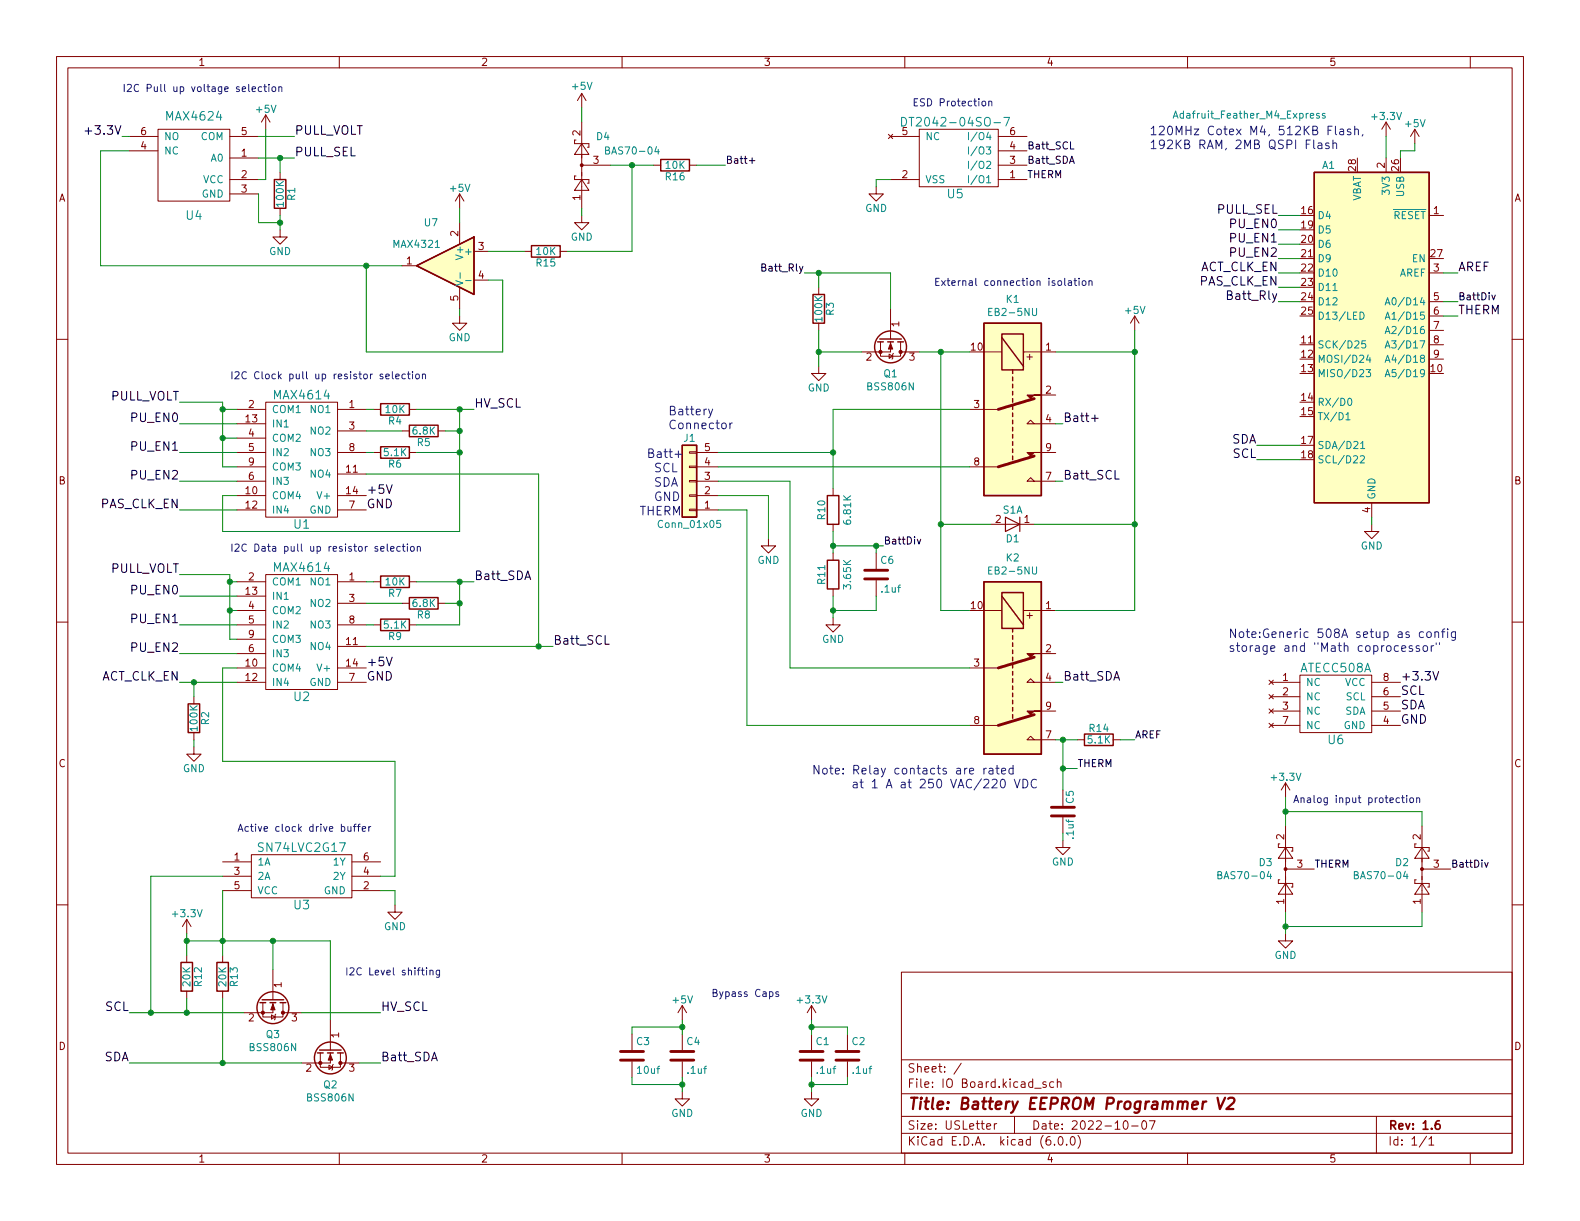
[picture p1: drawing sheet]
<svg xmlns="http://www.w3.org/2000/svg" width="279mm" height="216mm" viewBox="0 0 279 216" stroke-linecap="round" stroke-linejoin="round" font-family="sans-serif">
<g fill="none" stroke="#840000" stroke-width=".18">
<path d="M10 10h259.4v195.9h-259.4zM12 12h255.4v191.9h-255.4zM60 10v2M102.9 16.5v2.6M102.9 16.5l-.8 1.3M102.9 16.5l.7 1.3M110 10v2M160 10v2M210 10v2M260 10v2M22.9 26.7h5M22.9 24.1h5"/>
<path d="M27.9 22.9h12.7v12.7h-12.7zM40.6 31.8h5.1M40.6 24.1h5.1M40.6 27.9h5.1M40.6 34.3h5.1M47 20.3l-.8 1.3M47 20.3v2.6M47 20.3l.8 1.3M49.5 30.5v1.3M49.5 36.8v1.3M81.3 34.3v2.5M81.3 39.4v3.8"/>
<path d="M81.3 34.3l-.8 1.3M81.3 34.3l.7 1.3M101.9 31.1h-.3v.7h2.5v.6h-.2M101.9 24.8h-.3v.6h2.5v.6h-.2M102.9 38.1v1.3h1.2l-1.2 1.2-1.3-1.2h1.3M102.9 31.8l1.2 1.9h-2.5zM102.9 25.4l1.2 1.9h-2.5zM102.9 21.6v15.2M102.9 29.2h5M115.6 29.2h1.2M121.9 29.2h1.3M154.9 33v1.3h1.3l-1.3 1.3-1.2-1.3h1.2"/>
<path d="M157.1 23.7l.8 .8M157.5 31.8h5.1M157.5 24.1h5.1M157.9 23.7l-.8 .8M162.6 22.9h13.9v10.1h-13.9zM176.5 31.8h5.1M176.5 29.2h5.1M176.5 26.7h5.1M176.5 24.1h5.1M245.1 21.6l-.8 1.3M245.1 21.6v2.5M245.1 27.9v2.6"/>
<path d="M245.1 21.6l.8 1.3M250.2 22.9v2.5M250.2 22.9l-.8 1.2M250.2 22.9l.8 1.2M252.7 38.1h2.6M10 60h2M49.5 40.6v1.3h1.3l-1.3 1.3-1.2-1.3h1.2M71.1 47h2.6M81.3 55.9v1.3h1.2l-1.2 1.2-1.3-1.2h1.3M81.3 50.8v3.8M83.8 44.5h2.6M83.8 49.5h2.6"/>
<path d="M92.7 44.5h1.3M99.1 44.5h1.2M144.8 50.8v1.3M144.8 57.2v1.2M157.5 54.6v5.3M200.7 55.9l-.8 1.3M200.7 55.9v2.5M200.7 55.9l.7 1.3M229.9 45.7h2.5M252.7 48.3h2.6M252.7 53.3h2.6M252.7 55.9h2.6"/>
<path d="M252.7 58.4h2.6M267.4 60h2M41.9 72.4h5.1M41.9 74.9h5.1M41.9 77.5h5.1M47 71.1h12.7v20.3h-12.7zM59.7 72.4h5.1M59.7 76.2h5.1M66 72.4h1.3M71.1 76.2h1.3M72.4 72.4h1.3M77.5 76.2h1.2"/>
<path d="M121.9 79.9h1.3v.2h-1.3zM144.8 64.8v1.2h1.2l-1.2 1.3-1.3-1.3h1.3M155.7 60.5v2.5h3.6v-.8M157.2 62.6l.7 .4-.7 .4zM157.5 60.5v1.7h-5.1M158 62.5l-.1 .1v.8l-.2 .1M159.3 60.5v1.7M159.3 62.2h3.3M171.4 72.4h5.1M174 62.2h3.2M181 62.2h5.7M182.9 74.9l-.7-.6-.6 .6h5.1"/>
<path d="M184.1 69.9h2.6M229.9 61h2.5M252.7 61h2.6M252.7 63.5h2.6M41.9 90.2h5.1M41.9 87.6h5.1M41.9 85.1h5.1M41.9 82.6h5.1M41.9 80h5.1M59.7 90.2h5.1M59.7 87.6h5.1M59.7 80h5.1"/>
<path d="M59.7 83.8h5.1M66 80h1.3M72.4 80h1.3M121.9 82.4h1.3v.3h-1.3zM121.9 85h1.3v.2h-1.3zM121.9 87.5h1.3v.3h-1.3zM121.9 90h1.3v.3h-1.3zM123.2 90.2h3.8M123.2 87.6h3.8M123.2 85.1h3.8M123.2 82.6h3.8M123.2 80h3.8"/>
<path d="M135.9 95.3v1.2h1.3l-1.3 1.3-1.3-1.3h1.3M147.3 86.4v1.2M147.3 92.7v1.3M147.3 97.8v1.3M154.9 97.8v2.8M171.4 82.6h5.1M175.3 92.7h7.6M182.9 85.1l-.7-.6-.6 .6h5.1M184.1 80h2.6M242.6 92.7v1.3h1.2l-1.2 1.3-1.3-1.3h1.3M242.6 88.9v2.5M10 110h2"/>
<path d="M41.9 110.5h5.1M41.9 102.9h5.1M41.9 118.1h5.1M41.9 105.4h5.1M41.9 108h5.1M41.9 115.6h5.1M41.9 113h5.1M47 101.6h12.7v20.3h-12.7zM59.7 110.5h5.1M59.7 106.7h5.1M59.7 102.9h5.1M59.7 118.1h5.1"/>
<path d="M59.7 114.3h5.1M66 110.5h1.3M66 102.9h1.3M71.1 106.7h1.3M72.4 110.5h1.3M72.4 102.9h1.3M77.5 106.7h1.2M147.3 109.2v1.3h1.3l-1.3 1.3-1.3-1.3h1.3M147.3 104.1v1.3M154.9 102.6v2.8M171.4 118.1h5.1M174 108h3.2"/>
<path d="M181 108h5.7M184.1 115.6h2.6M229.9 119.4h12.7v10.1h-12.7zM267.4 110h2M34.3 132.1v1.3h1.3l-1.3 1.2-1.3-1.2h1.3M34.3 123.2v1.3M34.3 129.5v1.3M41.9 120.7h5.1M59.7 120.7h5.1M171.4 128.3h5.1M182.9 120.7l-.7-.7-.6 .7h5.1M182.9 130.8l-.7-.6-.6 .6h5.1"/>
<path d="M184.1 125.7h2.6M190.5 130.8h1.3M196.8 130.8h1.3M224.4 120.3l.8 .7M224.4 122.8l.8 .8M224.4 125.3l.8 .8M224.4 127.9l.8 .8M224.8 120.7h5.1M224.8 128.3h5.1M224.8 125.7h5.1M224.8 123.2h5.1M225.2 120.3l-.8 .7"/>
<path d="M225.2 122.8l-.8 .8M225.2 125.3l-.8 .8M225.2 127.9l-.8 .8M227.3 138.4v2.6M227.3 138.4l-.7 1.3M227.3 138.4l.8 1.3M242.6 120.7h5M242.6 128.3h5M242.6 125.7h5M242.6 123.2h5M10 160h2M39.4 152.4h5"/>
<path d="M39.4 157.5h5M39.4 154.9h5M44.4 151.1h17.8v7.7h-17.8zM62.2 152.4h5.1M62.2 157.5h5.1M62.2 154.9h5.1M188 148.6v1.3h1.2l-1.2 1.2-1.3-1.2h1.3M188 144.5v2.8M226.3 155.6h-.2v.6h2.5v.6h-.3M226.3 149.2h-.2v.7h2.5v.6h-.3M227.3 156.2l1.3 1.9h-2.5zM227.3 149.9l1.3 1.9h-2.5z"/>
<path d="M227.3 146.1v15.2M227.3 153.7h5.1M250.4 155.6h-.2v.6h2.5v.6h-.2M250.4 149.2h-.2v.7h2.5v.6h-.2M251.5 156.2l1.2 1.9h-2.5zM251.5 149.9l1.2 1.9h-2.5zM251.5 153.7h5M251.5 146.1v15.2M267.4 160h2M33 162.6v2.5M33 168.9v1.3M33 175.3v1.2"/>
<path d="M33 162.6l-.7 1.2M33 162.6l.8 1.2M39.4 168.9v1.3M39.4 175.3v1.2M46.5 177.3v2.5h3.5v-.7M48 179.5l.6 .3-.6 .4zM48.3 171.5v5.3M48.3 177.3v1.8h-5.1M48.8 179.3l-.2 .2v.7l-.1 .1M50 177.3v1.8M50 179.1h3.3M69.8 160v1.3h1.3l-1.3 1.3-1.2-1.3h1.2"/>
<path d="M120.6 177.8v2.5M120.6 177.8l-.7 1.3M120.6 177.8l.8 1.3M143.5 177.8v2.5M143.5 177.8l-.8 1.3M143.5 177.8l.8 1.3M159.4 171.9h108v32h-108zM227.3 165.1v1.3h1.3l-1.3 1.2-1.2-1.2h1.2M56.6 186.2v2.5h3.6v-.7M58.2 188.3l.6 .4-.6 .4zM58.4 180.3v5.4M58.4 186.2v1.8h-5.1"/>
<path d="M58.9 188.2l-.1 .1v.8l-.1 .1M60.2 186.2v1.8M60.2 188h3.3M111.8 182.9v2.8M111.8 187.7v2.8M120.6 193v1.3h1.3l-1.3 1.3-1.2-1.3h1.2M120.6 182.9v2.8M120.6 187.7v2.8M143.5 193v1.3h1.3l-1.3 1.3-1.3-1.3h1.3M143.5 182.9v2.8M143.5 187.7v2.8M149.9 182.9v2.8"/>
<path d="M149.9 187.7v2.8M159.4 197.4h108M159.4 193.4h108M159.4 187.4h108M170 188l-1.3 1.9M174.5 199.2l.7-.2-.1-.3h-.4l-.2 .2v.7h.6M175.8 198.7v1M176.3 198.7h-.3l-.2 .3M179.4 197.4v3M183 192.4h1.1M185 191.4l-.4-.1-.2 .2 .1 .2 .5 .2v.3h-.6M186.3 191.4l-.4-.1-.3 .3v.4l.2 .2h.5"/>
<path d="M187 191.4l.2-.1 .3 .1 .1 .9M187 190.8v1.5M198.8 198.2h.2a.81 .81 0 0 1 .6 .6 .81 .81 0 0 1-.3 .8l-.2 .1a.81 .81 0 0 1-.6-.6 .81 .81 0 0 1 .3-.9zM200.1 199.1h1.2M202.1 198.2h.2a.81 .81 0 0 1 .5 .6 .81 .81 0 0 1-.3 .8l-.1 .1a.81 .81 0 0 1-.6-.6 .81 .81 0 0 1 .3-.9zM203.3 198.2h1l-.7 1.5M243.4 197.4v6.5M60 203.9v2M110 203.9v2M159.4 200.4h108M160 203.9v2M186.5 202.3v.2"/>
<path d="M187.3 201h.2a.81 .81 0 0 1 .6 .6 .81 .81 0 0 1-.3 .8l-.2 .1a.81 .81 0 0 1-.6-.6 .81 .81 0 0 1 .3-.9zM188.6 202.3v.2M189.5 201h.1a.81 .81 0 0 1 .6 .6 .81 .81 0 0 1-.3 .8l-.1 .1a.81 .81 0 0 1-.6-.6 .81 .81 0 0 1 .3-.9zM190.6 200.8a1.72 1.72 0 0 1 0 2.2M210 203.9v2M252.3 200.9l-1.3 1.9M252.7 201.4l.4-.4v1.5M252.7 202.5h.8M260 203.9v2"/>
</g>
<path d="M254.5 198.2a.59 .59 0 0 0-.7 .6v.6l.2 .2 .4 .1 .2-.2 .1-.5-.2-.2-.4-.1-.3 .3" fill="none" stroke="#840000" stroke-width=".3"/>
<path d="M213.3 194.8l-.4 .1-.2 .3M215.3 194.1l.4 2 .9-2M217.2 194.3l.3-.2h.5a.45 .45 0 0 1 .3 .6l-.2 .3-1.2 1.1h1.2" fill="none" stroke="#840000" stroke-width=".4"/>
<g fill="none" stroke="#840000" stroke-width=".25">
<path d="M48.5 31.8h2v5h-2zM116.8 28.2h5.1v2h-5.1zM232.4 30.5h20.3v58.4h-20.3zM73.7 47l10.1-5.1v10.2zM94 43.4h5.1v2.1h-5.1zM143.8 52.1h2v5.1h-2zM155.6 59.9h3.8M174 57.2h10.1v30.4h-10.1zM177.2 59.1h3.8v6.3h-3.8zM177.2 59.7l3.8 5.1M67.3 71.4h5.1v2h-5.1zM67.3 79h5.1v2h-5.1z"/>
<path d="M72.4 75.2h5.1v2h-5.1zM120.6 78.7h2.6v12.7h-2.6zM155.2 60.5h1M157 60.5h1M158.7 60.5h1.1M179.1 65.4v.6M179.1 66.7v.6M179.1 67.9v.7M179.1 69.2v.7M179.1 70.5v.6M179.1 71.8v.6M179.1 73v.7"/>
<path d="M179.1 74.3v.6M179.1 75.6v.6M179.1 76.8v.7M179.1 78.1v.6M179.1 79.4v.6M146.3 87.6h2v5.1h-2zM146.3 99.1h2v5h-2zM179.1 80.6v.7M67.3 109.5h5.1v2h-5.1zM67.3 101.9h5.1v2h-5.1zM72.4 105.7h5.1v2h-5.1zM174 102.9h10.1v30.5h-10.1z"/>
<path d="M177.2 104.8h3.8v6.3h-3.8zM177.2 105.4l3.8 5.1M179.1 111.1v.7M179.1 112.4v.6M179.1 113.7v.6M179.1 114.9v.7M179.1 116.2v.6M179.1 117.5v.6M179.1 118.7v.7M33.3 124.5h2v5h-2zM179.1 120v.7M179.1 121.3v.6"/>
<path d="M179.1 122.6v.6M179.1 123.8v.7M179.1 125.1v.6M179.1 126.4v.6M191.8 129.8h5v2h-5zM32 170.2h2v5.1h-2zM38.4 170.2h2v5.1h-2zM46 177.3h1M46.4 176.8h3.8M47.8 177.3h1M49.5 177.3h1M56.1 186.2h1"/>
<path d="M56.5 185.7h3.8M57.9 186.2h1M59.7 186.2h1"/>
<circle cx="157.5" cy="61.3" r="2.82"/>
<circle cx="48.3" cy="178.2" r="2.82"/>
<circle cx="58.4" cy="187.1" r="2.82"/>
</g>
<g fill="#840000" stroke="#840000" stroke-width=".18">
<path d="M48.3 177.5l.3 1.1h-.7z"/>
<path d="M58.4 186.4l.4 1.1h-.8z"/>
<path d="M181.6 115.6h2.5h-1.2l-.7 .6z"/>
<path d="M181.6 125.7h2.5h-1.2l-.7 .7z"/>
<path d="M157.5 60.7l.4 1h-.8z"/>
<path d="M181.6 69.9h2.5h-1.2l-.7 .6z"/>
<path d="M181.6 80h2.5h-1.2l-.7 .6z"/>
<circle cx="46.5" cy="179.1" r=".28"/>
<circle cx="50" cy="179.1" r=".28"/>
<circle cx="102.9" cy="29.2" r=".25"/>
<circle cx="56.6" cy="188" r=".28"/>
<circle cx="60.2" cy="188" r=".28"/>
<circle cx="155.7" cy="62.2" r=".28"/>
<circle cx="159.3" cy="62.2" r=".28"/>
<circle cx="227.3" cy="153.7" r=".25"/>
<circle cx="251.5" cy="153.7" r=".25"/>
</g>
<g fill="#ffffc2" stroke="#ffffc2" stroke-width=".18">
<path d="M120.6 78.7h2.6v12.7h-2.6z"/>
<path d="M73.7 47l10.1-5.1v10.2z"/>
<path d="M174 102.9h10.1v30.5h-10.1z"/>
<path d="M232.4 30.5h20.3v58.4h-20.3z"/>
<path d="M174 57.2h10.1v30.4h-10.1z"/>
</g>
<g fill="none" stroke="#008484" stroke-width=".18">
<path d="M107.1 26.6l.5-.1 .1-.2v-.2l-.6-.1v1.2h.5l.1-.1 .1-.3-.3-.2M116.1 25.9l-.3 .9h.8M116.4 26.4v.8M159.4 20.8a.77 .77 0 0 1 .9 .7 .77 .77 0 0 1-.9 .8zM171.3 23.4v1.3M171.3 26v1.2M171.3 28.5v1.3M171.3 31.1v1.2M172.8 31l-1.1 1.6M172.8 28.5l-1.1 1.6M172.8 25.9l-1.1 1.6M172.8 23.4l-1.1 1.6"/>
<path d="M173.2 28.7l.2-.2a.43 .43 0 0 1 .6 .4v.5a.42 .42 0 0 1-.4 .4 .42 .42 0 0 1-.5-.4zM173.2 26.2l.2-.2a.43 .43 0 0 1 .6 .4v.4a.42 .42 0 0 1-.4 .5 .42 .42 0 0 1-.5-.5zM174.4 26h.8l-.4 .5 .3 .1v.5l-.1 .1-.6-.1M174.5 28.6l.5-.1 .2 .4-.8 .9h.8M177.5 20.8h1l-.6 1.5M207.5 20.9l.4-1.3 .4 1.3M207.6 20.5h.6M233.3 20.1l-.3-.1-.2 .2 .1 .2 .4 .1v.3h-.5M234.3 20.1l-.3-.1-.2 .2 .1 .2 .4 .1v.3h-.5M80.6 49.6l1.3 .5-1.3 .4M81.4 48.2v1M82.3 49.6h1"/>
<path d="M182.6 54.5v1.1l.2 .2 .4-.1 .1-.1v-1.1M235.7 51.4h.7M240.5 55.2a.64 .64 0 0 1 .7 .6 .64 .64 0 0 1-.7 .7zM244.9 53.9l.5-1.3 .4 1.3M244.9 56.5l.5-1.3 .4 1.3M244.9 59l.5-1.3 .4 1.3M245.1 53.6h.6M245.1 56.1h.6M245.1 58.6h.6M238 73.3l.4-.3v1.2M238 74.2h.7M238.4 70.5l.2-.1a.68 .68 0 0 1 .5 .7 .68 .68 0 0 1-.5 .6l-.2-.1-.1-.4z"/>
<path d="M240.6 78.4l.4-.4v1.3M240.6 79.3h.7M241.5 60.3h-.6l-.1 .6 .2-.2 .4 .1 .1 .2v.4l-.2 .1-.5-.1M241.6 65.3h.8l-.5 .5 .4 .1v.6l-.2 .1-.5-.1M241.9 62.7l-.3 1h.8M242.2 63.2v.9M244.9 66.6l.5-1.3 .4 1.3M244.9 61.5l.5-1.2 .4 1.2M244.9 64.1l.5-1.3 .4 1.3M245.1 66.3h.6M245.1 61.2h.6M245.1 63.7h.6"/>
<path d="M127.4 92h-.6l-.1 .6 .2-.1 .4 .1 .2 .1-.1 .5-.2 .1-.5-.1M240.6 80.7l.4-.1 .3 .3-.8 1h.8M182.6 100.2v1.1l.2 .2h.4l.1-.2v-1.1M215.4 154.7h.5l.1-.2v-.3l-.6-.1v1.3h.4l.2-.1 .1-.3-.3-.3M224.4 154.1l-.3 .9h.8M224.7 154.5v.9M239.5 154.7h.5l.2-.2-.1-.3-.6-.1v1.3h.5l.2-.1v-.3l-.3-.3M248.5 154.1l-.3 .9h.8M248.8 154.5v.9"/>
</g>
<g fill="none" stroke="#840000" stroke-width=".51">
<path d="M182.9 70.5l-6.4 1.9M182.9 80.6l-6.4 2M152.9 102.4h4.1M152.9 100.8h4.1M182.9 116.2l-6.4 1.9M182.9 126.4l-6.4 1.9M185.9 144.3h4.1M185.9 142.7h4.1M109.7 187.5h4.1M109.7 185.9h4.1M118.6 187.5h4.1M118.6 185.9h4.1"/>
<path d="M141.5 187.5h4M141.5 185.9h4M147.8 187.5h4.1M147.8 185.9h4.1"/>
</g>
<path d="M177.8 91.4l2.5 1.3-2.5 1.3zM180.3 91.4v2.6" fill="none" stroke="#840000" stroke-width=".2"/>
<g fill="none" stroke="#000" stroke-width=".18">
<path d="M15.1 23.2h1.1M132.5 28.4h1M133 27.9v1M189.3 25.1v1.2h.6M263.8 52.2l.3 .8 .3-.8M193 74h1.2M68.3 85.7l.5 1.5 .5-1.5M162.2 95.4l.3 .8 .3-.8M197.2 83.2v1.5h.7M68.3 116.2l.5 1.5 .5-1.5M107 112.4v1.5h.7M253.4 118.7l.5 1.6 .5-1.6"/>
<path d="M262.5 152.5l.3 .8 .3-.8"/>
</g>
<g fill="none" stroke="#0000c2" stroke-width=".18">
<path d="M44.6 15.8l.6-.2-.1-.2-.3-.1-.2 .2v.6h.5M46.3 15.4l-.4-.1-.2 .3 .1 .5h.5M46.6 15.3h.5M46.8 14.9v1.1l.3 .2M47.6 14.9v.1M47.6 15.3v.9M48.2 15.5l.1-.2 .4 .2 .1 .4-.2 .2-.3 .1-.1-.1zM49.3 15.5l.2-.2 .3 .1v.8M49.3 15.3v.9M173.8 17.9h.3l.2 .2v.4l-.2 .2h-.3l-.2-.2zM174.9 18l.1-.1h.3l.1 .8M174.9 17.9v.8"/>
<path d="M232.3 24.8v1.3l.2 .2M233.1 25.3h.6l.1 1M233.8 25.6l-.6 .1a.3 .3 0 0 0-.2 .3 .3 .3 0 0 0 .2 .3l.6-.1M234.8 23h.6M235 25.3h-.4l-.2 .2 .1 .2 .5 .1v.4h-.6M235.6 22.3h-.8v1.5M235.7 25.4l.2-.1h.4l.1 1M235.7 24.8v1.5M236.2 22.3v1.3l.2 .2M236.9 22.9h.6l.1 .9M237.6 23.2l-.5 .1a.3 .3 0 0 0-.2 .2 .3 .3 0 0 0 .2 .3h.5M238.8 22.9l-.3-.1-.2 .2v.3l.5 .1v.4h-.5"/>
<path d="M239.6 23l.2-.2 .3 .1 .1 .9M239.6 22.3v1.5M241 23.8l-.1 .2M188.3 49.2v1.1l.2 .2M188.9 49.7h.5l.1 .8M189.5 49.9l-.4 .1-.2 .2 .2 .3 .4-.1M189.9 49.6h.5M190.1 49.2v1.1l.3 .2M190.8 49.2v.1M190.8 49.6v.9M191.5 49.7l.3-.1 .2 .3v.3l-.2 .3-.3-.1-.1-.2zM192.6 49.8l.2-.2 .3 .1v.8"/>
<path d="M192.6 49.6v.9M68.2 66.6l.6-.2v-.2l-.4-.1-.2 .2 .1 .6h.5M69.4 65.7v1.1l.2 .2M70 66.6l.6-.2-.1-.2-.3-.1-.2 .2v.6h.5M71.7 66.2l-.4-.1-.2 .3 .1 .5h.5M72 66.1h.5M72.2 65.7v1.1l.3 .2M73 65.7v.1M73 66.1v.9M73.6 66.3l.1-.2 .4 .2 .1 .4-.2 .2-.3 .1-.1-.1zM74.7 66.3l.2-.2 .3 .1v.8M74.7 66.1v.9"/>
<path d="M125.3 72.3l.4 1.1M126 72.3l-.5 1.4-.2 .2M129.1 74.8v1M129.5 74.8l-.3 .1-.1 .2M67.3 97l.6-.1v-.2l-.4-.1-.2 .2 .1 .6h.5M68.5 96.2v1.1l.2 .2M69.1 97l.6-.1-.1-.2-.3-.1-.2 .2v.6h.5M70.8 96.7l-.4-.1-.2 .3 .1 .5h.5M71.1 96.6h.5M71.3 96.2v1.1l.3 .2M72 96.2v.1M72 96.6v.9"/>
<path d="M72.7 96.7l.3-.1 .3 .3v.3l-.3 .3-.3-.1-.1-.2zM73.8 96.7l.2-.1 .3 .1v.8M73.8 96.6v.9M119.4 80.3h1.1M247.9 114.7l.7-.2-.1-.3h-.4l-.2 .2v.7h.6M249.8 114.2h-.4l-.2 .2 .1 .2 .5 .1v.4h-.6M251 114.2h-.4l-.2 .2 .1 .2 .5 .1v.4h-.6M251.7 111.8l-.4-.1-.3 .3v.4l.1 .3h.6M251.7 114.3l.2-.1 .5 .1v.6l-.1 .2-.4 .1-.2-.2zM252.4 111.9l.2-.2 .4 .2 .1 .5-.1 .3h-.4l-.2-.1zM253.1 114.2v1M253.5 114.2h-.3l-.1 .3"/>
<path d="M253.7 111.9l.3-.2 .3 .1 .1 .9M253.7 111.7v1M254 113.7v.3M254.5 113.7v.3M254.9 111.7h.6M255.5 111.2l-.4 .2v1.3M256 111.2v.2M256 111.7v1M257.4 111.7v1.2l-.3 .3h-.4M257.4 111.8l-.5-.1-.2 .3v.4l.1 .3h.6M174 137.9l.6-.1 .2 .1 .1 .3-1 1.1h1M174 135.8v1.1"/>
<path d="M174.4 135.8l-.3 .1-.1 .2M174.9 135.9h.6l.1 1M175.4 137.9l.6-.1 .2 .1 .1 .3-.9 1.1h.9M175.6 136.2l-.5 .1a.3 .3 0 0 0-.2 .3 .3 .3 0 0 0 .2 .3l.5-.1M176.1 135.8h.6M176.3 135.3v1.3l.4 .3M177 137.9l.3-.1a.83 .83 0 0 1 .6 .6 .83 .83 0 0 1-.4 .8l-.1 .1a.82 .82 0 0 1-.4-1.4zM177.1 136.4l.7-.2v-.3l-.5-.1-.2 .3 .1 .7h.6M179.1 135.9l-.4-.1-.3 .3v.5l.2 .2h.5M179.1 135.3v1.6M179.4 137.8l.5 1.5 .5-1.5M180.9 137.8a.77 .77 0 0 1 .9 .8 .77 .77 0 0 1-.9 .7z"/>
<path d="M183.3 137.9a.61 .61 0 0 0-.8 0 .61 .61 0 0 0-.2 .8 .57 .57 0 0 0 .3 .5 .57 .57 0 0 0 .7 0M61.5 146.2l.1 .7 .3 .1 .2-.1M62.1 146.2v.8M62.5 146.2h.5M63 145.7l-.3 .2v1.1M63.2 146.2h.5M63.7 145.7l-.3 .2v1.1M64.1 146.6l.6-.1-.1-.3h-.4l-.1 .1v.6h.5M65.2 146.2v.8M65.6 146.2l-.4 .2M247.5 141.1h-.4l-.2 .2 .1 .6h.5M247.8 141.1h.5"/>
<path d="M248 140.6v1.1l.3 .2M248.8 140.6v.2M248.8 141.1v.8M249.4 141.2l.1-.1 .4 .1 .1 .5-.2 .2h-.3l-.1-.1zM250.5 141.2l.2-.1h.3l.1 .8M250.5 141.1v.8M75.4 171.1v.2M75.4 171.6v.8M76 171.7l.2-.1h.3l.1 .8M76 171.6v.8M77.7 171.6v1l-.2 .2h-.3M77.7 171.6h-.3l-.3 .2 .1 .5h.5"/>
<path d="M137.7 175.4h-.3l-.2 .1v.2l.5 .1v.3h-.5"/>
</g>
<g fill="none" stroke="#008400" stroke-width=".18">
<path d="M102.9 19.1v2.5M21.6 24.1h1.3M22.9 26.7h-5.1v20.3h53.3M45.7 34.3v5.1h3.8M45.7 27.9h6.4M45.7 24.1h6.4M47 22.9v8.9h-1.3M49.5 27.9v2.6M49.5 38.1v2.5M81.3 36.8v2.6M102.9 36.8v1.3M107.9 29.2h7.7"/>
<path d="M111.8 29.2v15.3h-11.5M123.2 29.2h5.1M157.5 31.8h-2.6v1.2M226.1 38.1h3.8M245.1 24.1v3.8M250.2 25.4v1.3h-2.6v1.2M64.8 47v15.2h24.1v-12.7h-2.5M81.3 54.6v1.3M86.4 44.5h6.3M142.2 48.3h15.3v6.3M144.8 48.3v2.5M144.8 58.4v6.4"/>
<path d="M200.7 58.4v49.6h-14M226.1 48.3h3.8M226.1 45.7h3.8M226.1 40.6h3.8M226.1 43.2h3.8M226.1 53.3h3.8M226.1 50.8h3.8M255.3 48.3h2.5M255.3 53.3h2.5M255.3 55.9h2.5M31.7 71.1h7.7v11.5h2.5M31.7 74.9h10.2"/>
<path d="M39.4 72.4h2.5M39.4 77.5h2.5M64.8 76.2h6.3M64.8 72.4h1.2M73.7 72.4h10.1M78.7 76.2h2.6M81.3 72.4v21.6h-41.9v-6.4h2.5M144.8 62.2h7.6M162.6 62.2h8.8M166.4 62.2v45.8h5M171.4 72.4h-24.1v14M186.7 74.9h1.3"/>
<path d="M186.7 62.2h14M222.2 78.7h7.7M31.7 80h10.2M31.7 90.2h10.2M31.7 85.1h10.2M64.8 80h1.2M64.8 83.8h30.4v30.5M73.7 80h7.6M127 80h20.3M127 85.1h12.7v33h31.7M127 90.2h5.1v38.1h39.3M127 87.6h8.9v7.7"/>
<path d="M127 82.6h44.4M147.3 94v3.8M147.3 96.5h8.9M154.9 96.5v1.3M166.4 92.7h8.9M182.9 92.7h17.8M186.7 85.1h1.3M222.2 81.3h7.7M242.6 91.4v1.3M31.7 110.5h10.2M31.7 101.6h8.9v11.4h1.3M31.7 105.4h10.2"/>
<path d="M31.7 115.6h10.2M40.6 102.9h1.3M40.6 108h1.3M41.9 118.1h-2.5v16.5h30.4v20.3h-2.5M64.8 106.7h6.3M64.8 110.5h1.2M64.8 102.9h1.2M64.8 114.3h33M73.7 102.9h10.1M78.7 106.7h2.6M81.3 102.9v7.6h-7.6M147.3 105.4v3.8"/>
<path d="M154.9 105.4v2.6h-7.6M31.7 120.7h10.2M34.3 120.7v2.5M34.3 130.8v1.3M186.7 120.7h1.3M186.7 130.8h3.8M188 130.8v8.9M188 135.9h2.5M198.1 130.8h2.6M39.4 157.5v11.4M39.4 154.9h-12.7v24.2M67.3 157.5h2.5v2.5"/>
<path d="M227.3 141v5.1M227.3 143.5h24.2v2.6M22.9 179.1h20.3M33 166.4h25.4v13.9M33 165.1v3.8M33 176.5v2.6M39.4 176.5v11.5M48.3 166.4v5.1M53.3 179.1h14M227.3 161.3v3.8M251.5 161.3v2.5h-24.2M22.9 188h30.4"/>
<path d="M63.5 188h3.8M111.8 190.5v1.3h8.8M120.6 181.6h-8.8v1.3M120.6 180.3v2.6M120.6 190.5v2.5M143.5 181.6h6.4v1.3M143.5 180.3v2.6M143.5 190.5v2.5M149.9 190.5v1.3h-6.4"/>
</g>
<g fill="#008400" stroke="#008400" stroke-width=".18">
<circle cx="33" cy="179.1" r=".46"/>
<circle cx="39.4" cy="188" r=".46"/>
<circle cx="48.3" cy="166.4" r=".46"/>
<circle cx="26.7" cy="179.1" r=".46"/>
<circle cx="33" cy="166.4" r=".46"/>
<circle cx="39.4" cy="166.4" r=".46"/>
<circle cx="49.5" cy="27.9" r=".46"/>
<circle cx="39.4" cy="72.4" r=".46"/>
<circle cx="49.5" cy="39.4" r=".46"/>
<circle cx="64.8" cy="47" r=".46"/>
<circle cx="120.6" cy="181.6" r=".46"/>
<circle cx="143.5" cy="191.8" r=".46"/>
<circle cx="95.2" cy="114.3" r=".46"/>
<circle cx="120.6" cy="191.8" r=".46"/>
<circle cx="143.5" cy="181.6" r=".46"/>
<circle cx="39.4" cy="77.5" r=".46"/>
<circle cx="40.6" cy="102.9" r=".46"/>
<circle cx="40.6" cy="108" r=".46"/>
<circle cx="34.3" cy="120.7" r=".46"/>
<circle cx="147.3" cy="96.5" r=".46"/>
<circle cx="144.8" cy="62.2" r=".46"/>
<circle cx="147.3" cy="80" r=".46"/>
<circle cx="81.3" cy="106.7" r=".46"/>
<circle cx="81.3" cy="102.9" r=".46"/>
<circle cx="166.4" cy="62.2" r=".46"/>
<circle cx="144.8" cy="48.3" r=".46"/>
<circle cx="147.3" cy="108" r=".46"/>
<circle cx="154.9" cy="96.5" r=".46"/>
<circle cx="166.4" cy="92.7" r=".46"/>
<circle cx="81.3" cy="72.4" r=".46"/>
<circle cx="81.3" cy="76.2" r=".46"/>
<circle cx="81.3" cy="80" r=".46"/>
<circle cx="111.8" cy="29.2" r=".46"/>
<circle cx="200.7" cy="92.7" r=".46"/>
<circle cx="188" cy="130.8" r=".46"/>
<circle cx="227.3" cy="163.8" r=".46"/>
<circle cx="227.3" cy="143.5" r=".46"/>
<circle cx="188" cy="135.9" r=".46"/>
<circle cx="200.7" cy="62.2" r=".46"/>
</g>
<text font-size="2.8" fill="#840000" x="160.4" y="196.2">Title: Battery EEPROM Programmer V2</text>
<g font-size="2.1">
<text x="16" y="23.8">+3.3V</text>
<text x="52.1" y="23.8">PULL_VOLT</text>
<text x="52.1" y="27.6">PULL_SEL</text>
<text x="215.2" y="37.8">PULL_SEL</text>
<text x="217.8" y="40.3">PU_EN0</text>
<text x="212" y="47.9">ACT_CLK_EN</text>
<text x="217.8" y="42.9">PU_EN1</text>
<text x="217.8" y="45.4">PU_EN2</text>
<text x="257.8" y="47.9">AREF</text>
<text x="212" y="50.5">PAS_CLK_EN</text>
<text x="217.5" y="53">Batt_Rly</text>
<text x="257.8" y="55.6">THERM</text>
<text x="19.4" y="70.8">PULL_VOLT</text>
<text x="23.5" y="74.6">PU_EN0</text>
<text x="83.8" y="72.1">HV_SCL</text>
<text x="188" y="74.6">Batt+</text>
<text x="23.5" y="79.7">PU_EN1</text>
<text x="217.8" y="78.4">SDA</text>
<text x="218" y="81">SCL</text>
<text x="17.7" y="89.9">PAS_CLK_EN</text>
<text x="23.5" y="84.8">PU_EN2</text>
<text x="64.8" y="87.3">+5V</text>
<text x="64.8" y="89.9">GND</text>
<text x="188" y="84.8">Batt_SCL</text>
<text x="19.4" y="101.3">PULL_VOLT</text>
<text x="23.5" y="105.1">PU_EN0</text>
<text x="83.8" y="102.6">Batt_SDA</text>
<text x="23.5" y="110.2">PU_EN1</text>
<text x="97.8" y="114">Batt_SCL</text>
<text x="23.5" y="115.3">PU_EN2</text>
<text x="64.8" y="117.8">+5V</text>
<text x="17.7" y="120.3">ACT_CLK_EN</text>
<text x="64.8" y="120.3">GND</text>
<text x="188" y="120.3">Batt_SDA</text>
<text x="247.6" y="125.4">SDA</text>
<text x="247.6" y="120.3">+3.3V</text>
<text x="247.6" y="122.9">SCL</text>
<text x="247.6" y="128">GND</text>
<text x="18.6" y="178.8">SCL</text>
<text x="67.3" y="178.8">HV_SCL</text>
<text x="18.4" y="187.6">SDA</text>
<text x="67.3" y="187.6">Batt_SDA</text>
</g>
<g font-size="2.1" fill="#008484">
<text x="29.6" y="21.3">MAX4624</text>
<text x="161.1" y="22.4">DT2042-04SO-7</text>
<text x="167.6" y="35.1">U5</text>
<text x="32.9" y="38.9">U4</text>
<text x="48.6" y="70.6">MAX4614</text>
<text x="52" y="93.5">U1</text>
<text x="48.6" y="101.1">MAX4614</text>
<text x="230" y="118.9">ATECC508A</text>
<text x="52" y="124">U2</text>
<text x="234.9" y="131.6">U6</text>
<text x="46" y="150.6">SN74LVC2G17</text>
<text x="52" y="160.8">U3</text>
</g>
<g font-size="2.1" fill="#0000c2">
<text x="203.2" y="23.9">120MHz Cotex M4, 512KB Flash,</text>
<text x="203.2" y="26.4">192KB RAM, 2MB QSPI Flash</text>
<text x="118.1" y="73.4">Battery</text>
<text x="118.1" y="75.9">Connector</text>
<text x="114.3" y="81">Batt+</text>
<text x="115.6" y="83.5">SCL</text>
<text x="115.6" y="88.6">GND</text>
<text x="115.6" y="86">SDA</text>
<text x="113" y="91.1">THERM</text>
<text x="217.2" y="112.8">Note:Generic 508A setup as config</text>
<text x="217.2" y="115.3">storage and &quot;Math coprocessor&quot;</text>
<text x="143.5" y="136.9">Note: Relay contacts are rated</text>
<text x="147.1" y="139.4">at 1 A at 250 VAC/220 VDC</text>
</g>
<g font-size="2.1" fill="#840000">
<text x="160.4" y="189.7">Sheet: /</text>
<text x="160.4" y="192.4">File: IO Board.kicad_sch</text>
<text x="160.4" y="202.5">KiCad E.D.A. kicad (6.0.0)</text>
<text x="160.4" y="199.7">Size: USLetter</text>
<text x="182.4" y="199.7">Date: 2022-10-07</text>
<text x="245.4" y="199.7">Rev: 1.6</text>
<text x="245.4" y="202.5">Id: 1/1</text>
</g>
<g font-size="1.8" fill="#840000">
<text x="35" y="11.6">1</text>
<text x="85" y="11.6">2</text>
<text x="135" y="11.6">3</text>
<text x="185" y="11.6">4</text>
<text x="235" y="11.6">5</text>
<text x="24.9" y="23.9">6</text>
<text x="42.7" y="23.9">5</text>
<text x="102.6" y="24" transform="rotate(-90 102.6 24)">2</text>
<text x="159.5" y="23.9">5</text>
<text x="178.6" y="23.9">6</text>
<text x="24.9" y="26.4">4</text>
<text x="42.7" y="27.7">1</text>
<text x="104.9" y="29">3</text>
<text x="178.6" y="29">3</text>
<text x="178.6" y="26.4">4</text>
<text x="244.9" y="29.7" transform="rotate(-90 244.9 29.7)">2</text>
<text x="10.3" y="35.6">A</text>
<text x="42.7" y="31.5">2</text>
<text x="42.7" y="34">3</text>
<text x="102.6" y="35.4" transform="rotate(-90 102.6 35.4)">1</text>
<text x="159.5" y="31.5">2</text>
<text x="178.6" y="31.5">1</text>
<text x="239.8" y="30.2" transform="rotate(-90 239.8 30.2)">28</text>
<text x="247.4" y="30.2" transform="rotate(-90 247.4 30.2)">26</text>
<text x="267.7" y="35.6">A</text>
<text x="81" y="41.8" transform="rotate(-90 81 41.8)">2</text>
<text x="230.2" y="37.8">16</text>
<text x="230.2" y="40.4">19</text>
<text x="253.5" y="37.8">1</text>
<text x="71.9" y="46.7">1</text>
<text x="84.6" y="44.2">3</text>
<text x="230.2" y="42.9">20</text>
<text x="230.2" y="45.5">21</text>
<text x="253" y="45.5">27</text>
<text x="81" y="53.2" transform="rotate(-90 81 53.2)">5</text>
<text x="84.6" y="49.3">4</text>
<text x="230.2" y="48">22</text>
<text x="230.2" y="50.5">23</text>
<text x="230.2" y="53.1">24</text>
<text x="253.5" y="48">3</text>
<text x="253.5" y="53.1">5</text>
<text x="159" y="57.8" transform="rotate(-90 159 57.8)">1</text>
<text x="230.2" y="55.6">25</text>
<text x="253.5" y="55.6">6</text>
<text x="253.5" y="58.2">7</text>
<text x="153.2" y="63.8">2</text>
<text x="160.8" y="63.8">3</text>
<text x="171.7" y="62">10</text>
<text x="182.6" y="63.6" transform="rotate(-90 182.6 63.6)">+</text>
<text x="184.9" y="62">1</text>
<text x="230.2" y="60.7">11</text>
<text x="230.2" y="63.2">12</text>
<text x="230.2" y="65.8">13</text>
<text x="253" y="65.8">10</text>
<text x="253.5" y="60.7">8</text>
<text x="253.5" y="63.2">9</text>
<text x="184.9" y="69.6">2</text>
<text x="230.2" y="70.9">14</text>
<text x="43.5" y="74.7">13</text>
<text x="44" y="72.1">2</text>
<text x="44" y="77.2">4</text>
<text x="61.7" y="72.1">1</text>
<text x="61.7" y="75.9">3</text>
<text x="172.2" y="72.1">3</text>
<text x="184.9" y="74.7">4</text>
<text x="230.2" y="73.4">15</text>
<text x="44" y="79.8">5</text>
<text x="44" y="82.3">9</text>
<text x="61.2" y="83.6">11</text>
<text x="61.7" y="79.8">8</text>
<text x="124.6" y="82.3">4</text>
<text x="124.6" y="79.8">5</text>
<text x="172.2" y="82.3">8</text>
<text x="184.9" y="79.8">9</text>
<text x="230.2" y="78.5">17</text>
<text x="230.2" y="81">18</text>
<text x="10.3" y="85.7">B</text>
<text x="43.5" y="87.4">10</text>
<text x="43.5" y="89.9">12</text>
<text x="44" y="84.8">6</text>
<text x="61.2" y="87.4">14</text>
<text x="61.7" y="89.9">7</text>
<text x="124.6" y="89.9">1</text>
<text x="124.6" y="87.4">2</text>
<text x="124.6" y="84.8">3</text>
<text x="184.9" y="84.8">7</text>
<text x="267.7" y="85.7">B</text>
<text x="176" y="92.5">2</text>
<text x="181.1" y="92.5">1</text>
<text x="242.3" y="90.7" transform="rotate(-90 242.3 90.7)">4</text>
<text x="43.5" y="105.2">13</text>
<text x="44" y="102.6">2</text>
<text x="44" y="107.7">4</text>
<text x="61.7" y="102.6">1</text>
<text x="61.7" y="106.4">3</text>
<text x="171.7" y="107.7">10</text>
<text x="184.9" y="107.7">1</text>
<text x="44" y="110.2">5</text>
<text x="44" y="112.8">9</text>
<text x="61.7" y="110.2">8</text>
<text x="182.6" y="109.4" transform="rotate(-90 182.6 109.4)">+</text>
<text x="43.5" y="117.9">10</text>
<text x="44" y="115.3">6</text>
<text x="61.2" y="114">11</text>
<text x="61.2" y="117.9">14</text>
<text x="172.2" y="117.9">3</text>
<text x="184.9" y="115.3">2</text>
<text x="43.5" y="120.4">12</text>
<text x="61.7" y="120.4">7</text>
<text x="184.9" y="120.4">4</text>
<text x="184.9" y="125.5">9</text>
<text x="226.8" y="120.4">1</text>
<text x="226.8" y="122.9">2</text>
<text x="226.8" y="125.5">3</text>
<text x="244.6" y="125.5">5</text>
<text x="244.6" y="122.9">6</text>
<text x="244.6" y="120.4">8</text>
<text x="172.2" y="128">8</text>
<text x="184.9" y="130.6">7</text>
<text x="226.8" y="128">7</text>
<text x="244.6" y="128">4</text>
<text x="10.3" y="135.6">C</text>
<text x="267.7" y="135.6">C</text>
<text x="227.1" y="148.4" transform="rotate(-90 227.1 148.4)">2</text>
<text x="251.2" y="148.4" transform="rotate(-90 251.2 148.4)">2</text>
<text x="41.4" y="152.1">1</text>
<text x="41.4" y="154.7">3</text>
<text x="64.3" y="154.7">4</text>
<text x="64.3" y="152.1">6</text>
<text x="229.4" y="153.4">3</text>
<text x="253.5" y="153.4">3</text>
<text x="41.4" y="157.2">5</text>
<text x="64.3" y="157.2">2</text>
<text x="227.1" y="159.9" transform="rotate(-90 227.1 159.9)">1</text>
<text x="251.2" y="159.9" transform="rotate(-90 251.2 159.9)">1</text>
<text x="49.8" y="174.6" transform="rotate(-90 49.8 174.6)">1</text>
<text x="10.3" y="185.7">D</text>
<text x="44" y="180.6">2</text>
<text x="51.6" y="180.6">3</text>
<text x="59.9" y="183.5" transform="rotate(-90 59.9 183.5)">1</text>
<text x="267.7" y="185.7">D</text>
<text x="54.1" y="189.5">2</text>
<text x="61.7" y="189.5">3</text>
<text x="35" y="205.6">1</text>
<text x="85" y="205.6">2</text>
<text x="135" y="205.6">3</text>
<text x="185" y="205.6">4</text>
<text x="235" y="205.6">5</text>
</g>
<g font-size="1.8" fill="#0000c2">
<text x="21.6" y="16.2">I2C Pull up voltage selection</text>
<text x="161.3" y="18.8">ESD Protection</text>
<text x="165.1" y="50.5">External connection isolation</text>
<text x="40.6" y="67">I2C Clock pull up resistor selection</text>
<text x="40.6" y="97.5">I2C Data pull up resistor selection</text>
<text x="228.6" y="142">Analog input protection</text>
<text x="41.9" y="147.1">Active clock drive buffer</text>
<text x="61" y="172.5">I2C Level shifting</text>
<text x="125.7" y="176.3">Bypass Caps</text>
</g>
<g font-size="1.8" fill="#008484">
<text x="101.3" y="15.9">+5V</text>
<text x="45.4" y="19.9">+5V</text>
<text x="208.3" y="21">Adafruit_Feather_M4_Express</text>
<text x="242.8" y="21.2">+3.3V</text>
<text x="248.6" y="22.5">+5V</text>
<text x="29" y="27.3">NC</text>
<text x="29" y="24.8">NO</text>
<text x="35.5" y="24.8">COM</text>
<text x="37.4" y="28.6">A0</text>
<text x="105.5" y="24.8">D4</text>
<text x="107.6" y="27.3">BAS70-04</text>
<text x="117.8" y="29.8">10K</text>
<text x="163.6" y="24.8">NC</text>
<text x="172.2" y="24.8">I/O4</text>
<text x="233.8" y="29.8">A1</text>
<text x="35.7" y="34.9">GND</text>
<text x="35.9" y="32.4">VCC</text>
<text x="52.2" y="35.4" transform="rotate(-90 52.2 35.4)">R1</text>
<text x="79.7" y="33.9">+5V</text>
<text x="117.8" y="31.9">R16</text>
<text x="163.6" y="32.4">VSS</text>
<text x="172.2" y="32.4">I/O1</text>
<text x="240.7" y="35.8" transform="rotate(-90 240.7 35.8)">VBAT</text>
<text x="245.7" y="34.1" transform="rotate(-90 245.7 34.1)">3V3</text>
<text x="248.3" y="34.7" transform="rotate(-90 248.3 34.7)">USB</text>
<text x="50.2" y="36.4" transform="rotate(-90 50.2 36.4)">100K</text>
<text x="75.1" y="40">U7</text>
<text x="153" y="37.5">GND</text>
<text x="232.9" y="38.7">D4</text>
<text x="232.9" y="41.3">D5</text>
<text x="244.9" y="38.7">~{RESET}</text>
<text x="47.6" y="45.1">GND</text>
<text x="69.7" y="43.8">MAX4321</text>
<text x="81.9" y="45.5" transform="rotate(-90 81.9 45.5)">V+</text>
<text x="82.7" y="45.1">+</text>
<text x="94.9" y="47.1">R15</text>
<text x="94.9" y="45.1">10K</text>
<text x="100.9" y="42.5">GND</text>
<text x="232.9" y="43.8">D6</text>
<text x="232.9" y="46.4">D9</text>
<text x="249.8" y="46.4">EN</text>
<text x="177.9" y="53.5">K1</text>
<text x="232.9" y="48.9">D10</text>
<text x="232.9" y="51.4">D11</text>
<text x="232.9" y="54">D12</text>
<text x="246.2" y="54">A0/D14</text>
<text x="247.4" y="48.9">AREF</text>
<text x="145.4" y="56.7" transform="rotate(-90 145.4 56.7)">100K</text>
<text x="147.4" y="55.7" transform="rotate(-90 147.4 55.7)">R3</text>
<text x="175.3" y="55.9">EB2-5NU</text>
<text x="199.1" y="55.5">+5V</text>
<text x="232.9" y="56.5">D13/LED</text>
<text x="246.2" y="56.5">A1/D15</text>
<text x="246.2" y="59.1">A2/D16</text>
<text x="79.3" y="60.3">GND</text>
<text x="232.9" y="61.6">SCK/D25</text>
<text x="232.9" y="64.1">MOSI/D24</text>
<text x="246.2" y="61.6">A3/D17</text>
<text x="246.2" y="64.1">A4/D18</text>
<text x="142.8" y="69.2">GND</text>
<text x="153.5" y="69">BSS806N</text>
<text x="156.3" y="66.7">Q1</text>
<text x="232.9" y="66.7">MISO/D23</text>
<text x="232.9" y="71.8">RX/D0</text>
<text x="246.2" y="66.7">A5/D19</text>
<text x="48" y="75.6">IN1</text>
<text x="48" y="73">COM1</text>
<text x="55" y="73">NO1</text>
<text x="55" y="76.8">NO2</text>
<text x="68.2" y="73">10K</text>
<text x="68.7" y="75.1">R4</text>
<text x="73.1" y="76.8">6.8K</text>
<text x="232.9" y="74.3">TX/D1</text>
<text x="48" y="78.1">COM2</text>
<text x="48" y="80.6">IN2</text>
<text x="48" y="83.2">COM3</text>
<text x="55" y="80.6">NO3</text>
<text x="68" y="80.6">5.1K</text>
<text x="68.7" y="82.7">R6</text>
<text x="73.8" y="78.9">R5</text>
<text x="120.9" y="78.1">J1</text>
<text x="232.9" y="79.4">SDA/D21</text>
<text x="232.9" y="81.9">SCL/D22</text>
<text x="48" y="88.3">COM4</text>
<text x="48" y="85.7">IN3</text>
<text x="55" y="84.5">NO4</text>
<text x="56.5" y="88.3">V+</text>
<text x="243.2" y="88.4" transform="rotate(-90 243.2 88.4)">GND</text>
<text x="48" y="90.8">IN4</text>
<text x="54.7" y="90.8">GND</text>
<text x="116.7" y="93.3">Conn_01x05</text>
<text x="145.9" y="91.8" transform="rotate(-90 145.9 91.8)">R10</text>
<text x="150.5" y="92.5" transform="rotate(-90 150.5 92.5)">6.81K</text>
<text x="177.3" y="90.8">S1A</text>
<text x="177.9" y="95.9">D1</text>
<text x="133.9" y="99.7">GND</text>
<text x="155.8" y="99.7">C6</text>
<text x="175.3" y="101.6">EB2-5NU</text>
<text x="177.9" y="99.3">K2</text>
<text x="240.6" y="97.2">GND</text>
<text x="48" y="106">IN1</text>
<text x="48" y="103.5">COM1</text>
<text x="55" y="103.5">NO1</text>
<text x="55" y="107.3">NO2</text>
<text x="68.2" y="103.5">10K</text>
<text x="68.7" y="105.5">R7</text>
<text x="73.1" y="107.3">6.8K</text>
<text x="145.9" y="103.2" transform="rotate(-90 145.9 103.2)">R11</text>
<text x="150.5" y="104" transform="rotate(-90 150.5 104)">3.65K</text>
<text x="155.9" y="104.8">.1uf</text>
<text x="48" y="108.6">COM2</text>
<text x="48" y="111.1">IN2</text>
<text x="48" y="113.7">COM3</text>
<text x="55" y="111.1">NO3</text>
<text x="68" y="111.1">5.1K</text>
<text x="68.7" y="113.2">R9</text>
<text x="73.8" y="109.3">R8</text>
<text x="145.4" y="113.7">GND</text>
<text x="48" y="118.7">COM4</text>
<text x="48" y="116.2">IN3</text>
<text x="55" y="114.9">NO4</text>
<text x="56.5" y="118.7">V+</text>
<text x="48" y="121.3">IN4</text>
<text x="54.7" y="121.3">GND</text>
<text x="230.9" y="121.3">NC</text>
<text x="230.9" y="123.8">NC</text>
<text x="237.8" y="121.3">VCC</text>
<text x="238" y="123.8">SCL</text>
<text x="34.9" y="129.1" transform="rotate(-90 34.9 129.1)">100K</text>
<text x="37" y="128.1" transform="rotate(-90 37 128.1)">R2</text>
<text x="192.4" y="131.4">5.1K</text>
<text x="192.7" y="129.4">R14</text>
<text x="230.9" y="126.4">NC</text>
<text x="230.9" y="128.9">NC</text>
<text x="237.6" y="128.9">GND</text>
<text x="237.8" y="126.4">SDA</text>
<text x="32.3" y="136.5">GND</text>
<text x="189.9" y="142.1" transform="rotate(-90 189.9 142.1)">C5</text>
<text x="225" y="138">+3.3V</text>
<text x="45.5" y="153">1A</text>
<text x="45.5" y="155.6">2A</text>
<text x="59.1" y="155.6">2Y</text>
<text x="59.1" y="153">1Y</text>
<text x="186" y="153">GND</text>
<text x="215.9" y="155.4">BAS70-04</text>
<text x="222.7" y="153.1">D3</text>
<text x="240.1" y="155.4">BAS70-04</text>
<text x="246.8" y="153.1">D2</text>
<text x="45.5" y="158.1">VCC</text>
<text x="57.3" y="158.1">GND</text>
<text x="30.7" y="162.2">+3.3V</text>
<text x="67.9" y="164.5">GND</text>
<text x="225.4" y="169.5">GND</text>
<text x="33.7" y="174.3" transform="rotate(-90 33.7 174.3)">20K</text>
<text x="35.7" y="174.3" transform="rotate(-90 35.7 174.3)">R12</text>
<text x="40" y="174.3" transform="rotate(-90 40 174.3)">20K</text>
<text x="42" y="174.3" transform="rotate(-90 42 174.3)">R13</text>
<text x="119.1" y="177.4">+5V</text>
<text x="141.2" y="177.4">+3.3V</text>
<text x="44.3" y="185.9">BSS806N</text>
<text x="47.1" y="183.5">Q3</text>
<text x="112.6" y="184.8">C3</text>
<text x="121.5" y="184.8">C4</text>
<text x="144.3" y="184.8">C1</text>
<text x="150.7" y="184.8">C2</text>
<text x="112.8" y="189.9">10uf</text>
<text x="121.6" y="189.9">.1uf</text>
<text x="144.5" y="189.9">.1uf</text>
<text x="150.8" y="189.9">.1uf</text>
<text x="54.5" y="194.7">BSS806N</text>
<text x="57.2" y="192.4">Q2</text>
<text x="118.7" y="197.5">GND</text>
<text x="141.5" y="197.5">GND</text>
</g>
<g font-size="1.8">
<text x="128.3" y="28.9">Batt+</text>
<text x="181.6" y="26.4">Batt_SCL</text>
<text x="181.6" y="28.9">Batt_SDA</text>
<text x="181.6" y="31.5">THERM</text>
<text x="135.1" y="48">Batt_Rly</text>
<text x="257.8" y="53.1">BattDiv</text>
<text x="156.2" y="96.3">BattDiv</text>
<text x="200.7" y="130.5">AREF</text>
<text x="190.5" y="135.6">THERM</text>
<text x="232.4" y="153.4">THERM</text>
<text x="256.5" y="153.4">BattDiv</text>
</g>
<text font-size="1.8" fill="#008400" x="189.9" y="148.2" transform="rotate(-90 189.9 148.2)">.1uf</text>
</svg>
